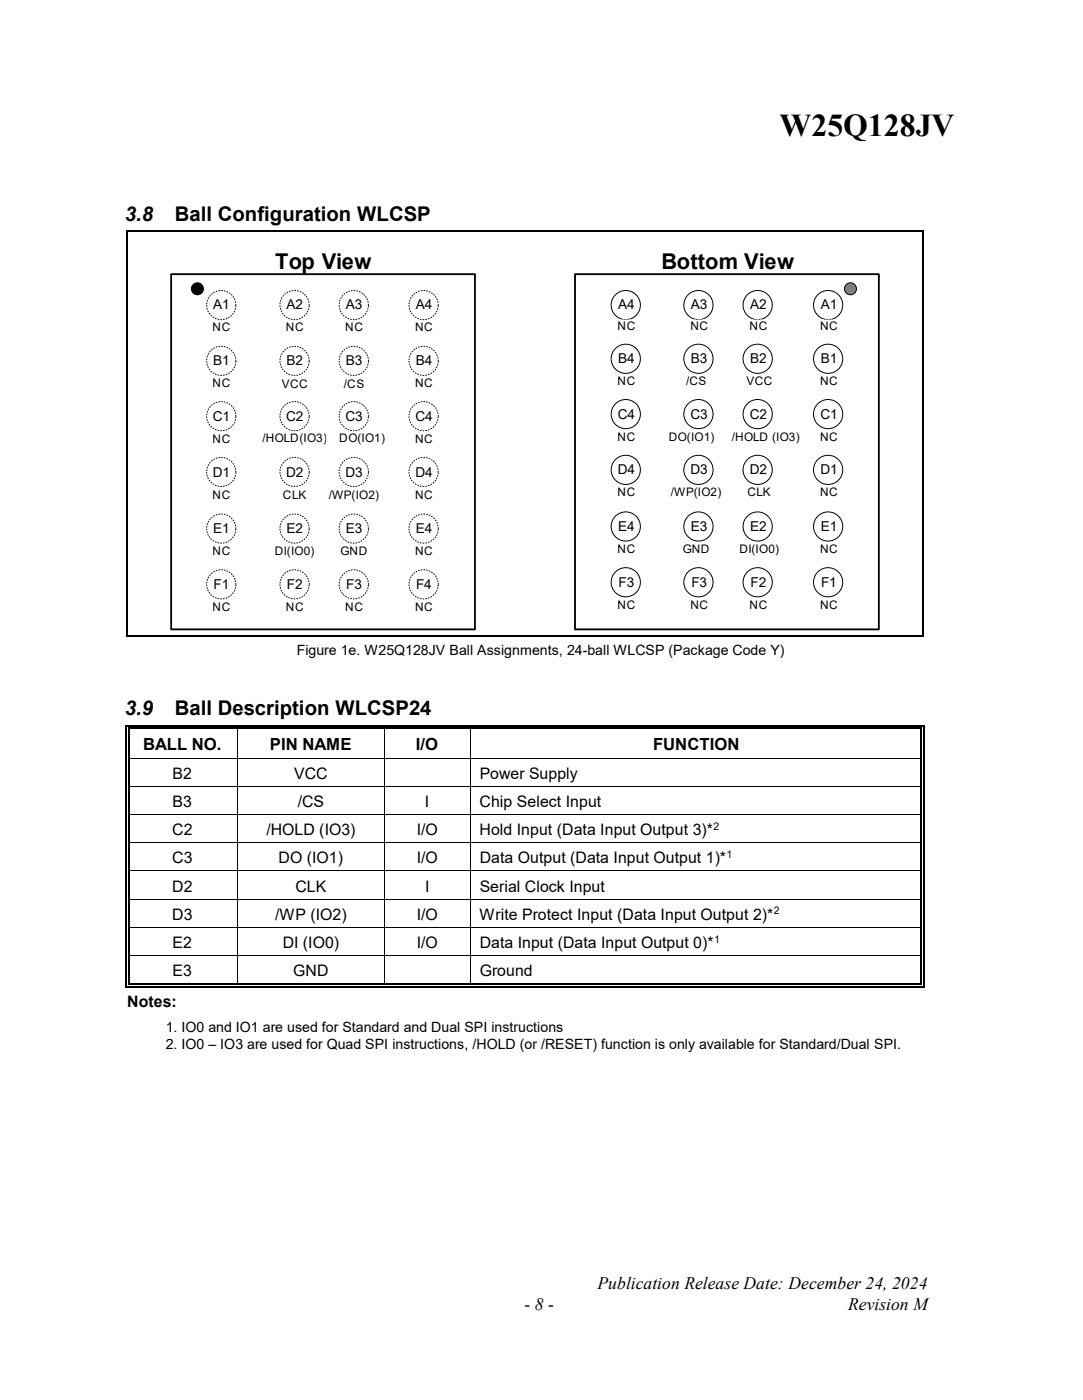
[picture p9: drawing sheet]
<svg xmlns="http://www.w3.org/2000/svg" width="216mm" height="280mm" viewBox="0 0 216 280" stroke-linecap="round" stroke-linejoin="round" font-family="sans-serif">
<g fill="#fff" stroke="#000" stroke-width=".36">
<path d="M114.8 54.8h60.7v71h-60.7z" fill-rule="evenodd"/>
<path d="M34.2 54.8h60.6v71h-60.6z" fill-rule="evenodd"/>
</g>
<g fill="#fff" stroke="#000" stroke-width=".2" stroke-dasharray=".2 .4">
<circle cx="84.6" cy="61" r="2.92"/>
<circle cx="44.2" cy="61" r="2.92"/>
</g>
<path d="M40.9 64.2h6.5v2.4h-6.5z" fill-rule="evenodd" fill="#fff" stroke="#fff" stroke-width=".2" stroke-dasharray=".2 .4"/>
<circle cx="39.4" cy="57.7" r="1.2" fill="#000" stroke="#000" stroke-width=".2"/>
<circle cx="70.6" cy="61" r="2.92" fill="#fff" stroke="#000" stroke-width=".2" stroke-dasharray=".2 .4"/>
<path d="M67.4 64.2h6.5v2.4h-6.5z" fill-rule="evenodd" fill="#fff" stroke="#fff" stroke-width=".2" stroke-dasharray=".2 .4"/>
<circle cx="58.8" cy="61" r="2.92" fill="#fff" stroke="#000" stroke-width=".2" stroke-dasharray=".2 .4"/>
<g fill="#fff" stroke="#fff" stroke-width=".2" stroke-dasharray=".2 .4">
<path d="M53.7 64.2h10.3v2.4h-10.3z" fill-rule="evenodd"/>
<path d="M81.3 64.2h6.5v2.4h-6.5z" fill-rule="evenodd"/>
</g>
<g fill="#fff" stroke="#000" stroke-width=".2" stroke-dasharray=".2 .4">
<circle cx="84.6" cy="72.1" r="2.92"/>
<circle cx="44.2" cy="72.1" r="2.92"/>
</g>
<path d="M40.9 75.4h6.5v2.4h-6.5z" fill-rule="evenodd" fill="#fff" stroke="#fff" stroke-width=".2" stroke-dasharray=".2 .4"/>
<g fill="#fff" stroke="#000" stroke-width=".2" stroke-dasharray=".2 .4">
<circle cx="70.6" cy="72.1" r="2.92"/>
<circle cx="58.8" cy="72.1" r="2.92"/>
</g>
<path d="M81.3 75.4h6.5v2.4h-6.5z" fill-rule="evenodd" fill="#fff" stroke="#fff" stroke-width=".2" stroke-dasharray=".2 .4"/>
<g fill="#fff" stroke="#000" stroke-width=".2" stroke-dasharray=".2 .4">
<circle cx="84.6" cy="83.2" r="2.92"/>
<circle cx="44.2" cy="83.2" r="2.92"/>
</g>
<path d="M40.9 86.4h6.5v2.4h-6.5z" fill-rule="evenodd" fill="#fff" stroke="#fff" stroke-width=".2" stroke-dasharray=".2 .4"/>
<g fill="#fff" stroke="#000" stroke-width=".2" stroke-dasharray=".2 .4">
<circle cx="70.6" cy="83.2" r="2.92"/>
<circle cx="58.8" cy="83.2" r="2.92"/>
</g>
<path d="M81.3 86.4h6.5v2.4h-6.5z" fill-rule="evenodd" fill="#fff" stroke="#fff" stroke-width=".2" stroke-dasharray=".2 .4"/>
<g fill="#fff" stroke="#000" stroke-width=".2" stroke-dasharray=".2 .4">
<circle cx="84.6" cy="94.3" r="2.92"/>
<circle cx="44.2" cy="94.3" r="2.92"/>
</g>
<path d="M40.9 97.6h6.5v2.4h-6.5z" fill-rule="evenodd" fill="#fff" stroke="#fff" stroke-width=".2" stroke-dasharray=".2 .4"/>
<g fill="#fff" stroke="#000" stroke-width=".2" stroke-dasharray=".2 .4">
<circle cx="70.6" cy="94.3" r="2.92"/>
<circle cx="58.8" cy="94.3" r="2.92"/>
</g>
<path d="M81.3 97.6h6.5v2.4h-6.5z" fill-rule="evenodd" fill="#fff" stroke="#fff" stroke-width=".2" stroke-dasharray=".2 .4"/>
<g fill="#fff" stroke="#000" stroke-width=".2" stroke-dasharray=".2 .4">
<circle cx="84.6" cy="105.6" r="2.92"/>
<circle cx="44.2" cy="105.6" r="2.92"/>
</g>
<path d="M40.9 108.9h6.5v2.4h-6.5z" fill-rule="evenodd" fill="#fff" stroke="#fff" stroke-width=".2" stroke-dasharray=".2 .4"/>
<g fill="#fff" stroke="#000" stroke-width=".2" stroke-dasharray=".2 .4">
<circle cx="70.6" cy="105.6" r="2.92"/>
<circle cx="58.8" cy="105.6" r="2.92"/>
</g>
<path d="M81.3 108.9h6.5v2.4h-6.5z" fill-rule="evenodd" fill="#fff" stroke="#fff" stroke-width=".2" stroke-dasharray=".2 .4"/>
<g fill="#fff" stroke="#000" stroke-width=".2" stroke-dasharray=".2 .4">
<circle cx="84.6" cy="116.8" r="2.92"/>
<circle cx="44.2" cy="116.8" r="2.92"/>
</g>
<path d="M40.9 120h6.5v2.4h-6.5z" fill-rule="evenodd" fill="#fff" stroke="#fff" stroke-width=".2" stroke-dasharray=".2 .4"/>
<circle cx="70.6" cy="116.8" r="2.92" fill="#fff" stroke="#000" stroke-width=".2" stroke-dasharray=".2 .4"/>
<path d="M67.4 120h6.5v2.4h-6.5z" fill-rule="evenodd" fill="#fff" stroke="#fff" stroke-width=".2" stroke-dasharray=".2 .4"/>
<circle cx="58.8" cy="116.8" r="2.92" fill="#fff" stroke="#000" stroke-width=".2" stroke-dasharray=".2 .4"/>
<g fill="#fff" stroke="#fff" stroke-width=".2" stroke-dasharray=".2 .4">
<path d="M53.7 120h10.3v2.4h-10.3z" fill-rule="evenodd"/>
<path d="M81.3 120h6.5v2.4h-6.5z" fill-rule="evenodd"/>
</g>
<g fill="#fff" stroke="#000" stroke-width=".2">
<circle cx="165.4" cy="61" r="2.92"/>
<circle cx="125" cy="61" r="2.92"/>
</g>
<path d="M121.7 63.9h6.5v2.4h-6.5z" fill-rule="evenodd" fill="#fff" stroke="#fff" stroke-width=".2" stroke-dasharray=".2 .4"/>
<circle cx="151.3" cy="61" r="2.92" fill="#fff" stroke="#000" stroke-width=".2"/>
<path d="M148 63.9h6.6v2.4h-6.6z" fill-rule="evenodd" fill="#fff" stroke="#fff" stroke-width=".2" stroke-dasharray=".2 .4"/>
<circle cx="139.5" cy="61" r="2.92" fill="#fff" stroke="#000" stroke-width=".2"/>
<g fill="#fff" stroke="#fff" stroke-width=".2" stroke-dasharray=".2 .4">
<path d="M134.3 63.9h10.3v2.4h-10.3z" fill-rule="evenodd"/>
<path d="M162.1 63.9h6.5v2.4h-6.5z" fill-rule="evenodd"/>
</g>
<g fill="#fff" stroke="#000" stroke-width=".2">
<circle cx="165.4" cy="71.7" r="2.92"/>
<circle cx="125" cy="71.7" r="2.92"/>
</g>
<path d="M121.7 74.9h6.5v2.4h-6.5z" fill-rule="evenodd" fill="#fff" stroke="#fff" stroke-width=".2" stroke-dasharray=".2 .4"/>
<g fill="#fff" stroke="#000" stroke-width=".2">
<circle cx="151.3" cy="71.7" r="2.92"/>
<circle cx="139.5" cy="71.7" r="2.92"/>
</g>
<path d="M162.1 74.9h6.5v2.4h-6.5z" fill-rule="evenodd" fill="#fff" stroke="#fff" stroke-width=".2" stroke-dasharray=".2 .4"/>
<g fill="#fff" stroke="#000" stroke-width=".2">
<circle cx="165.4" cy="82.7" r="2.92"/>
<circle cx="125" cy="82.7" r="2.92"/>
</g>
<path d="M121.7 86h6.5v2.4h-6.5z" fill-rule="evenodd" fill="#fff" stroke="#fff" stroke-width=".2"/>
<g fill="#fff" stroke="#000" stroke-width=".2">
<circle cx="151.3" cy="82.7" r="2.92"/>
<circle cx="139.5" cy="82.7" r="2.92"/>
</g>
<path d="M162.1 86h6.5v2.4h-6.5z" fill-rule="evenodd" fill="#fff" stroke="#fff" stroke-width=".2"/>
<g fill="#fff" stroke="#000" stroke-width=".2">
<circle cx="165.4" cy="93.9" r="2.92"/>
<circle cx="125" cy="93.9" r="2.92"/>
</g>
<path d="M121.7 97.1h6.5v2.4h-6.5z" fill-rule="evenodd" fill="#fff" stroke="#fff" stroke-width=".2"/>
<g fill="#fff" stroke="#000" stroke-width=".2">
<circle cx="151.3" cy="93.9" r="2.92"/>
<circle cx="139.5" cy="93.9" r="2.92"/>
</g>
<path d="M162.1 97.1h6.5v2.4h-6.5z" fill-rule="evenodd" fill="#fff" stroke="#fff" stroke-width=".2"/>
<g fill="#fff" stroke="#000" stroke-width=".2">
<circle cx="165.4" cy="105.2" r="2.92"/>
<circle cx="125" cy="105.2" r="2.92"/>
</g>
<path d="M121.7 108.5h6.5v2.4h-6.5z" fill-rule="evenodd" fill="#fff" stroke="#fff" stroke-width=".2"/>
<g fill="#fff" stroke="#000" stroke-width=".2">
<circle cx="151.3" cy="105.2" r="2.92"/>
<circle cx="139.5" cy="105.2" r="2.92"/>
</g>
<path d="M162.1 108.5h6.5v2.4h-6.5z" fill-rule="evenodd" fill="#fff" stroke="#fff" stroke-width=".2"/>
<g fill="#fff" stroke="#000" stroke-width=".2">
<circle cx="165.4" cy="116.3" r="2.92"/>
<circle cx="125" cy="116.3" r="2.92"/>
</g>
<path d="M121.7 119.6h6.5v2.4h-6.5z" fill-rule="evenodd" fill="#fff" stroke="#fff" stroke-width=".2"/>
<circle cx="151.3" cy="116.3" r="2.92" fill="#fff" stroke="#000" stroke-width=".2"/>
<path d="M148 119.6h6.6v2.4h-6.6z" fill-rule="evenodd" fill="#fff" stroke="#fff" stroke-width=".2"/>
<circle cx="139.5" cy="116.3" r="2.92" fill="#fff" stroke="#000" stroke-width=".2"/>
<g fill="#fff" stroke="#fff" stroke-width=".2">
<path d="M134.3 119.6h10.3v2.4h-10.3z" fill-rule="evenodd"/>
<path d="M162.1 119.6h6.5v2.4h-6.5z" fill-rule="evenodd"/>
</g>
<circle cx="169.8" cy="57.7" r="1.2" fill="#7f7f7f" stroke="#000" stroke-width=".2"/>
<g fill="#fff" stroke="#fff" stroke-width=".2" stroke-dasharray=".2 .4">
<path d="M54.8 75.4h8.1v2.4h-8.1z" fill-rule="evenodd"/>
<path d="M65.5 75.6h10.3v2.4h-10.3z" fill-rule="evenodd"/>
<path d="M49 86.3h19.7v2.4h-19.7z" fill-rule="evenodd"/>
<path d="M65.2 86.3h14.2v2.4h-14.2z" fill-rule="evenodd"/>
<path d="M54.1 97.6h9.4v2.4h-9.4z" fill-rule="evenodd"/>
<path d="M63.5 97.6h14.3v2.4h-14.3z" fill-rule="evenodd"/>
<path d="M52.2 108.9h13.2v2.4h-13.2z" fill-rule="evenodd"/>
<path d="M65.5 108.9h10.3v2.4h-10.3z" fill-rule="evenodd"/>
<path d="M133.8 74.9h10.2v2.4h-10.2z" fill-rule="evenodd"/>
<path d="M130.9 86h14.2v2.4h-14.2z" fill-rule="evenodd"/>
<path d="M131.8 97.1h14.2v2.4h-14.2z" fill-rule="evenodd"/>
<path d="M133.8 108.5h10.2v2.4h-10.2z" fill-rule="evenodd"/>
<path d="M147.4 74.9h8.1v2.4h-8.1z" fill-rule="evenodd"/>
<path d="M142.9 86h19.7v2.4h-19.7z" fill-rule="evenodd"/>
<path d="M146.8 97.1h9.4v2.4h-9.4z" fill-rule="evenodd"/>
<path d="M144.9 108.5h13.2v2.4h-13.2z" fill-rule="evenodd"/>
</g>
<g fill="#000">
<path d="M25.3 46.1h.2v.3h-.2z" fill-rule="evenodd"/>
<path d="M25.3 46.1h.2v.3h-.2z" fill-rule="evenodd"/>
<path d="M184.1 46.1h.3v.3h-.3z" fill-rule="evenodd"/>
<path d="M184.1 46.1h.3v.3h-.3z" fill-rule="evenodd"/>
<path d="M25.3 127h.2v.2h-.2z" fill-rule="evenodd"/>
<path d="M25.3 127h.2v.2h-.2z" fill-rule="evenodd"/>
<path d="M184.1 127h.3v.2h-.3z" fill-rule="evenodd"/>
<path d="M184.1 127h.3v.2h-.3z" fill-rule="evenodd"/>
<path d="M25 144.9h.3v.8h-.3z" fill-rule="evenodd"/>
<path d="M25 144.9h.8v.2h-.8z" fill-rule="evenodd"/>
<path d="M25 151.4h.3v.2h-.3z" fill-rule="evenodd"/>
<path d="M25 157.1h.3v.1h-.3z" fill-rule="evenodd"/>
<path d="M25.5 145.4h.3v.3h-.3z" fill-rule="evenodd"/>
<path d="M25.5 145.4h.3v.2h-.3z" fill-rule="evenodd"/>
<path d="M25.5 151.4h.3v.2h-.3z" fill-rule="evenodd"/>
<path d="M25.5 157.1h.3v.1h-.3z" fill-rule="evenodd"/>
<path d="M47.3 145.6l.2 .1z" fill-rule="evenodd"/>
<path d="M47.3 144.9h.8v.2h-.8z" fill-rule="evenodd"/>
<path d="M47.3 145.4h.8v.2h-.8z" fill-rule="evenodd"/>
<path d="M47.3 151.4h.2v.2h-.2z" fill-rule="evenodd"/>
<path d="M47.3 157.1h.2v.1h-.2z" fill-rule="evenodd"/>
<path d="M76.7 145.6l.2 .1z" fill-rule="evenodd"/>
<path d="M76.7 144.9h.8v.2h-.8z" fill-rule="evenodd"/>
<path d="M76.7 145.4h.8v.2h-.8z" fill-rule="evenodd"/>
<path d="M76.7 151.4h.2v.2h-.2z" fill-rule="evenodd"/>
<path d="M76.7 157.1h.2v.1h-.2z" fill-rule="evenodd"/>
<path d="M93.8 145.6l.2 .1z" fill-rule="evenodd"/>
<path d="M93.8 144.9h.8v.2h-.8z" fill-rule="evenodd"/>
<path d="M93.8 145.4h.8v.2h-.8z" fill-rule="evenodd"/>
<path d="M93.8 151.4h.2v.2h-.2z" fill-rule="evenodd"/>
<path d="M93.8 157.1h.2v.1h-.2z" fill-rule="evenodd"/>
<path d="M183.8 144.9h.8v.2h-.8z" fill-rule="evenodd"/>
<path d="M183.8 145.4h.3v.3h-.3z" fill-rule="evenodd"/>
<path d="M183.8 145.4h.3v.2h-.3z" fill-rule="evenodd"/>
<path d="M183.8 151.4h.3v.2h-.3z" fill-rule="evenodd"/>
<path d="M183.8 157.1h.3v.1h-.3z" fill-rule="evenodd"/>
<path d="M184.3 144.9h.3v.8h-.3z" fill-rule="evenodd"/>
<path d="M184.3 151.4h.3v.2h-.3z" fill-rule="evenodd"/>
<path d="M184.3 157.1h.3v.1h-.3z" fill-rule="evenodd"/>
<path d="M25 162.7h.3v.2h-.3z" fill-rule="evenodd"/>
<path d="M25 168.3h.3v.2h-.3z" fill-rule="evenodd"/>
<path d="M25 174h.3v.1h-.3z" fill-rule="evenodd"/>
<path d="M25 179.6h.3v.2h-.3z" fill-rule="evenodd"/>
<path d="M25.5 162.7h.3v.2h-.3z" fill-rule="evenodd"/>
<path d="M25.5 168.3h.3v.2h-.3z" fill-rule="evenodd"/>
<path d="M25.5 174h.3v.1h-.3z" fill-rule="evenodd"/>
<path d="M25.5 179.6h.3v.2h-.3z" fill-rule="evenodd"/>
<path d="M47.3 162.7h.2v.2h-.2z" fill-rule="evenodd"/>
<path d="M47.3 168.3h.2v.2h-.2z" fill-rule="evenodd"/>
<path d="M47.3 174h.2v.1h-.2z" fill-rule="evenodd"/>
<path d="M47.3 179.6h.2v.2h-.2z" fill-rule="evenodd"/>
<path d="M76.7 162.7h.2v.2h-.2z" fill-rule="evenodd"/>
<path d="M76.7 168.3h.2v.2h-.2z" fill-rule="evenodd"/>
<path d="M76.7 174h.2v.1h-.2z" fill-rule="evenodd"/>
<path d="M76.7 179.6h.2v.2h-.2z" fill-rule="evenodd"/>
<path d="M93.8 162.7h.2v.2h-.2z" fill-rule="evenodd"/>
<path d="M93.8 168.3h.2v.2h-.2z" fill-rule="evenodd"/>
<path d="M93.8 174h.2v.1h-.2z" fill-rule="evenodd"/>
<path d="M93.8 179.6h.2v.2h-.2z" fill-rule="evenodd"/>
<path d="M183.8 162.7h.3v.2h-.3z" fill-rule="evenodd"/>
<path d="M183.8 168.3h.3v.2h-.3z" fill-rule="evenodd"/>
<path d="M183.8 174h.3v.1h-.3z" fill-rule="evenodd"/>
<path d="M183.8 179.6h.3v.2h-.3z" fill-rule="evenodd"/>
<path d="M184.3 162.7h.3v.2h-.3z" fill-rule="evenodd"/>
<path d="M184.3 168.3h.3v.2h-.3z" fill-rule="evenodd"/>
<path d="M184.3 174h.3v.1h-.3z" fill-rule="evenodd"/>
<path d="M184.3 179.6h.3v.2h-.3z" fill-rule="evenodd"/>
<path d="M25 185.2h.3v.2h-.3z" fill-rule="evenodd"/>
<path d="M25 190.9h.3v.1h-.3z" fill-rule="evenodd"/>
<path d="M25 196.5h.3v.8h-.3z" fill-rule="evenodd"/>
<path d="M25 197h.8v.3h-.8z" fill-rule="evenodd"/>
<path d="M25.5 185.2h.3v.2h-.3z" fill-rule="evenodd"/>
<path d="M25.5 190.9h.3v.1h-.3z" fill-rule="evenodd"/>
<path d="M25.5 196.5h.3v.3h-.3z" fill-rule="evenodd"/>
<path d="M25.5 196.5h.3v.3h-.3z" fill-rule="evenodd"/>
<path d="M47.3 185.2h.2v.2h-.2z" fill-rule="evenodd"/>
<path d="M47.3 190.9h.2v.1h-.2z" fill-rule="evenodd"/>
<path d="M47.3 196.5h.8v.3h-.8z" fill-rule="evenodd"/>
<path d="M47.3 197h.8v.3h-.8z" fill-rule="evenodd"/>
<path d="M76.7 185.2h.2v.2h-.2z" fill-rule="evenodd"/>
<path d="M76.7 190.9h.2v.1h-.2z" fill-rule="evenodd"/>
<path d="M76.7 196.5h.8v.3h-.8z" fill-rule="evenodd"/>
<path d="M76.7 197h.8v.3h-.8z" fill-rule="evenodd"/>
<path d="M93.8 185.2h.2v.2h-.2z" fill-rule="evenodd"/>
<path d="M93.8 190.9h.2v.1h-.2z" fill-rule="evenodd"/>
<path d="M93.8 196.5h.8v.3h-.8z" fill-rule="evenodd"/>
<path d="M93.8 197h.8v.3h-.8z" fill-rule="evenodd"/>
<path d="M183.8 185.2h.3v.2h-.3z" fill-rule="evenodd"/>
<path d="M183.8 190.9h.3v.1h-.3z" fill-rule="evenodd"/>
<path d="M183.8 197h.8v.3h-.8z" fill-rule="evenodd"/>
<path d="M183.8 196.5h.3v.3h-.3z" fill-rule="evenodd"/>
<path d="M183.8 196.5h.3v.3h-.3z" fill-rule="evenodd"/>
<path d="M184.3 185.2h.3v.2h-.3z" fill-rule="evenodd"/>
<path d="M184.3 190.9h.3v.1h-.3z" fill-rule="evenodd"/>
<path d="M184.3 196.5h.3v.8h-.3z" fill-rule="evenodd"/>
</g>
<g fill="none" stroke="#000" stroke-width=".25">
<path d="M25.4 46.4v80.6M25.5 46.2h158.6M184.3 46.4v80.6M25.5 127.1h158.6M25.2 145.7v5.7M25.2 151.6v5.5M25.2 157.2v5.5M25.7 145.7v5.7M25.7 151.6v5.5M25.7 157.2v5.5M25.8 145h21.5M25.8 145.5h21.5"/>
<path d="M48.1 145h28.6M48.1 145.5h28.6M77.5 145h16.3M77.5 145.5h16.3M94.6 145h89.2M94.6 145.5h89.2M184 145.7v5.7M184 151.6v5.5M184 157.2v5.5M184.5 145.7v5.7M184.5 151.6v5.5M184.5 157.2v5.5"/>
<path d="M25.2 162.9v5.4M25.2 168.5v5.5M25.2 174.1v5.5M25.2 179.8v5.4M25.7 162.9v5.4M25.7 168.5v5.5M25.7 174.1v5.5M25.7 179.8v5.4M184 162.9v5.4M184 168.5v5.5M184 174.1v5.5M184 179.8v5.4"/>
<path d="M184.5 162.9v5.4M184.5 168.5v5.5M184.5 174.1v5.5M184.5 179.8v5.4M25.2 185.4v5.5M25.2 191v5.5M25.7 185.4v5.5M25.7 191v5.5M25.8 197.2h21.5M25.8 196.7h21.5M48.1 197.2h28.6M48.1 196.7h28.6"/>
<path d="M77.5 197.2h16.3M77.5 196.7h16.3M94.6 197.2h89.2M94.6 196.7h89.2M184 185.4v5.5M184 191v5.5M184.5 185.4v5.5M184.5 191v5.5"/>
</g>
<g fill="none" stroke="#000" stroke-width=".2">
<path d="M25.8 151.5h21.5M25.8 157.1h21.5M47.4 145.7v5.7M47.4 151.6v5.5M47.4 157.2v5.5M47.5 151.5h29.2M47.5 157.1h29.2M76.8 145.7v5.7M76.8 151.6v5.5M76.8 157.2v5.5M76.9 151.5h16.9M76.9 157.1h16.9"/>
<path d="M93.9 145.7v5.7M93.9 151.6v5.5M93.9 157.2v5.5M94 151.5h89.8M94 157.1h89.8M25.8 162.8h21.5M25.8 168.4h21.5M25.8 174h21.5M25.8 179.7h21.5M47.4 162.9v5.4M47.4 168.5v5.5M47.4 174.1v5.5"/>
<path d="M47.4 179.8v5.4M47.5 162.8h29.2M47.5 168.4h29.2M47.5 174h29.2M47.5 179.7h29.2M76.8 162.9v5.4M76.8 168.5v5.5M76.8 174.1v5.5M76.8 179.8v5.4M76.9 162.8h16.9M76.9 168.4h16.9M76.9 174h16.9"/>
<path d="M76.9 179.7h16.9M93.9 162.9v5.4M93.9 168.5v5.5M93.9 174.1v5.5M93.9 179.8v5.4M94 162.8h89.8M94 168.4h89.8M94 174h89.8M94 179.7h89.8M25.8 185.3h21.5M25.8 190.9h21.5M47.4 185.4v5.5"/>
<path d="M47.4 191v5.5M47.5 185.3h29.2M47.5 190.9h29.2M76.8 185.4v5.5M76.8 191v5.5M76.9 185.3h16.9M76.9 190.9h16.9M93.9 185.4v5.5M93.9 191v5.5M94 185.3h89.8M94 190.9h89.8"/>
</g>
<text font-size="6.4" x="155.7" y="27.1">W25Q128JV</text>
<g font-size="4.4">
<text x="55" y="53.7">Top View</text>
<text x="132.1" y="53.7">Bottom View</text>
</g>
<g font-size="4.1">
<text x="25" y="44.1">3.8</text>
<text x="34.9" y="44.1">Ball Configuration WLCSP</text>
<text x="25" y="142.9">3.9</text>
<text x="34.9" y="142.9">Ball Description WLCSP24</text>
</g>
<g font-size="3.5">
<text x="119.3" y="257.6">Publication Release Date: December 24, 2024</text>
<text x="104.7" y="261.7">- 8 -</text>
<text x="169.4" y="261.7">Revision M</text>
</g>
<g font-size="3.3">
<text x="28.6" y="149.8">BALL NO.</text>
<text x="53.9" y="149.8">PIN NAME</text>
<text x="83.1" y="149.8">I/O</text>
<text x="130.4" y="149.8">FUNCTION</text>
</g>
<g font-size="3.2">
<text x="34.5" y="155.6">B2</text>
<text x="58.7" y="155.6">VCC</text>
<text x="95.8" y="155.6">Power Supply</text>
<text x="34.5" y="161.3">B3</text>
<text x="59.5" y="161.3">/CS</text>
<text x="84.9" y="161.3">I</text>
<text x="95.8" y="161.3">Chip Select Input</text>
<text x="34.4" y="166.9">C2</text>
<text x="53.2" y="166.9">/HOLD (IO3)</text>
<text x="83.2" y="166.9">I/O</text>
<text x="95.8" y="166.9">Hold Input (Data Input Output 3)*</text>
<text x="34.4" y="172.5">C3</text>
<text x="55.6" y="172.5">DO (IO1)</text>
<text x="83.2" y="172.5">I/O</text>
<text x="95.8" y="172.5">Data Output (Data Input Output 1)*</text>
<text x="34.4" y="178.1">D2</text>
<text x="59" y="178.1">CLK</text>
<text x="84.9" y="178.1">I</text>
<text x="95.8" y="178.1">Serial Clock Input</text>
<text x="34.4" y="183.8">D3</text>
<text x="54.9" y="183.8">/WP (IO2)</text>
<text x="83.2" y="183.8">I/O</text>
<text x="95.8" y="183.8">Write Protect Input (Data Input Output 2)*</text>
<text x="34.5" y="189.4">E2</text>
<text x="56.4" y="189.4">DI (IO0)</text>
<text x="83.2" y="189.4">I/O</text>
<text x="95.8" y="189.4">Data Input (Data Input Output 0)*</text>
<text x="34.5" y="195">E3</text>
<text x="58.6" y="195">GND</text>
<text x="95.8" y="195">Ground</text>
<text x="25.4" y="201.2">Notes:</text>
</g>
<g font-size="2.8">
<text x="59.2" y="130.9">Figure 1e. W25Q128JV Ball Assignments, 24-ball WLCSP (Package Code Y)</text>
<text x="33.1" y="206.3">1. IO0 and IO1 are used for Standard and Dual SPI instructions</text>
<text x="33.1" y="209.5">2. IO0 – IO3 are used for Quad SPI instructions, /HOLD (or /RESET) function is only available for Standard/Dual SPI.</text>
</g>
<g font-size="2.7">
<text x="42.6" y="61.8">A1</text>
<text x="57.2" y="61.8">A2</text>
<text x="69.1" y="61.8">A3</text>
<text x="83" y="61.8">A4</text>
<text x="123.4" y="61.8">A4</text>
<text x="138" y="61.8">A3</text>
<text x="149.8" y="61.8">A2</text>
<text x="163.9" y="61.8">A1</text>
<text x="42.6" y="73">B1</text>
<text x="57.2" y="73">B2</text>
<text x="69.1" y="73">B3</text>
<text x="83" y="73">B4</text>
<text x="123.4" y="72.5">B4</text>
<text x="138" y="72.5">B3</text>
<text x="149.8" y="72.5">B2</text>
<text x="163.9" y="72.5">B1</text>
<text x="123.4" y="83.6">C4</text>
<text x="137.9" y="83.6">C3</text>
<text x="149.7" y="83.6">C2</text>
<text x="163.8" y="83.6">C1</text>
<text x="42.5" y="84">C1</text>
<text x="57.2" y="84">C2</text>
<text x="69" y="84">C3</text>
<text x="83" y="84">C4</text>
<text x="42.5" y="95.2">D1</text>
<text x="57.2" y="95.2">D2</text>
<text x="69" y="95.2">D3</text>
<text x="83" y="95.2">D4</text>
<text x="123.4" y="94.8">D4</text>
<text x="137.9" y="94.8">D3</text>
<text x="149.7" y="94.8">D2</text>
<text x="163.8" y="94.8">D1</text>
<text x="42.6" y="106.6">E1</text>
<text x="57.2" y="106.6">E2</text>
<text x="69.1" y="106.6">E3</text>
<text x="83" y="106.6">E4</text>
<text x="123.4" y="106.1">E4</text>
<text x="138" y="106.1">E3</text>
<text x="149.8" y="106.1">E2</text>
<text x="163.9" y="106.1">E1</text>
<text x="42.6" y="117.7">F1</text>
<text x="57.3" y="117.7">F2</text>
<text x="69.1" y="117.7">F3</text>
<text x="83.1" y="117.7">F4</text>
<text x="123.5" y="117.3">F3</text>
<text x="138" y="117.3">F3</text>
<text x="149.9" y="117.3">F2</text>
<text x="164" y="117.3">F1</text>
</g>
<g font-size="2.4">
<text x="123.3" y="65.9">NC</text>
<text x="137.9" y="65.9">NC</text>
<text x="149.7" y="65.9">NC</text>
<text x="163.8" y="65.9">NC</text>
<text x="42.4" y="66.2">NC</text>
<text x="57.1" y="66.2">NC</text>
<text x="68.9" y="66.2">NC</text>
<text x="82.9" y="66.2">NC</text>
<text x="42.4" y="77.4">NC</text>
<text x="56.3" y="77.4">VCC</text>
<text x="68.7" y="77.6">/CS</text>
<text x="82.9" y="77.4">NC</text>
<text x="123.3" y="76.9">NC</text>
<text x="137" y="76.9">/CS</text>
<text x="149.1" y="76.9">VCC</text>
<text x="163.8" y="76.9">NC</text>
<text x="42.4" y="88.4">NC</text>
<text x="52.4" y="88.4">/HOLD(IO3)</text>
<text x="67.8" y="88.4">DO(IO1)</text>
<text x="82.9" y="88.4">NC</text>
<text x="123.3" y="88">NC</text>
<text x="133.5" y="88">DO(IO1)</text>
<text x="146.1" y="88">/HOLD (IO3)</text>
<text x="163.8" y="88">NC</text>
<text x="42.4" y="99.6">NC</text>
<text x="56.5" y="99.6">CLK</text>
<text x="65.6" y="99.6">/WP(IO2)</text>
<text x="82.9" y="99.6">NC</text>
<text x="123.3" y="99.2">NC</text>
<text x="134" y="99.2">/WP(IO2)</text>
<text x="149.3" y="99.2">CLK</text>
<text x="163.8" y="99.2">NC</text>
<text x="42.4" y="111">NC</text>
<text x="54.9" y="111">DI(IO0)</text>
<text x="68" y="111">GND</text>
<text x="82.9" y="111">NC</text>
<text x="123.3" y="110.5">NC</text>
<text x="136.3" y="110.5">GND</text>
<text x="147.7" y="110.5">DI(IO0)</text>
<text x="163.8" y="110.5">NC</text>
<text x="42.4" y="122.1">NC</text>
<text x="57.1" y="122.1">NC</text>
<text x="68.9" y="122.1">NC</text>
<text x="82.9" y="122.1">NC</text>
<text x="123.3" y="121.7">NC</text>
<text x="137.9" y="121.7">NC</text>
<text x="149.7" y="121.7">NC</text>
<text x="163.8" y="121.7">NC</text>
</g>
<g font-size="2.1">
<text x="142.5" y="165.8">2</text>
<text x="145.1" y="171.5">1</text>
<text x="154.5" y="182.7">2</text>
<text x="142.6" y="188.4">1</text>
</g>
</svg>
